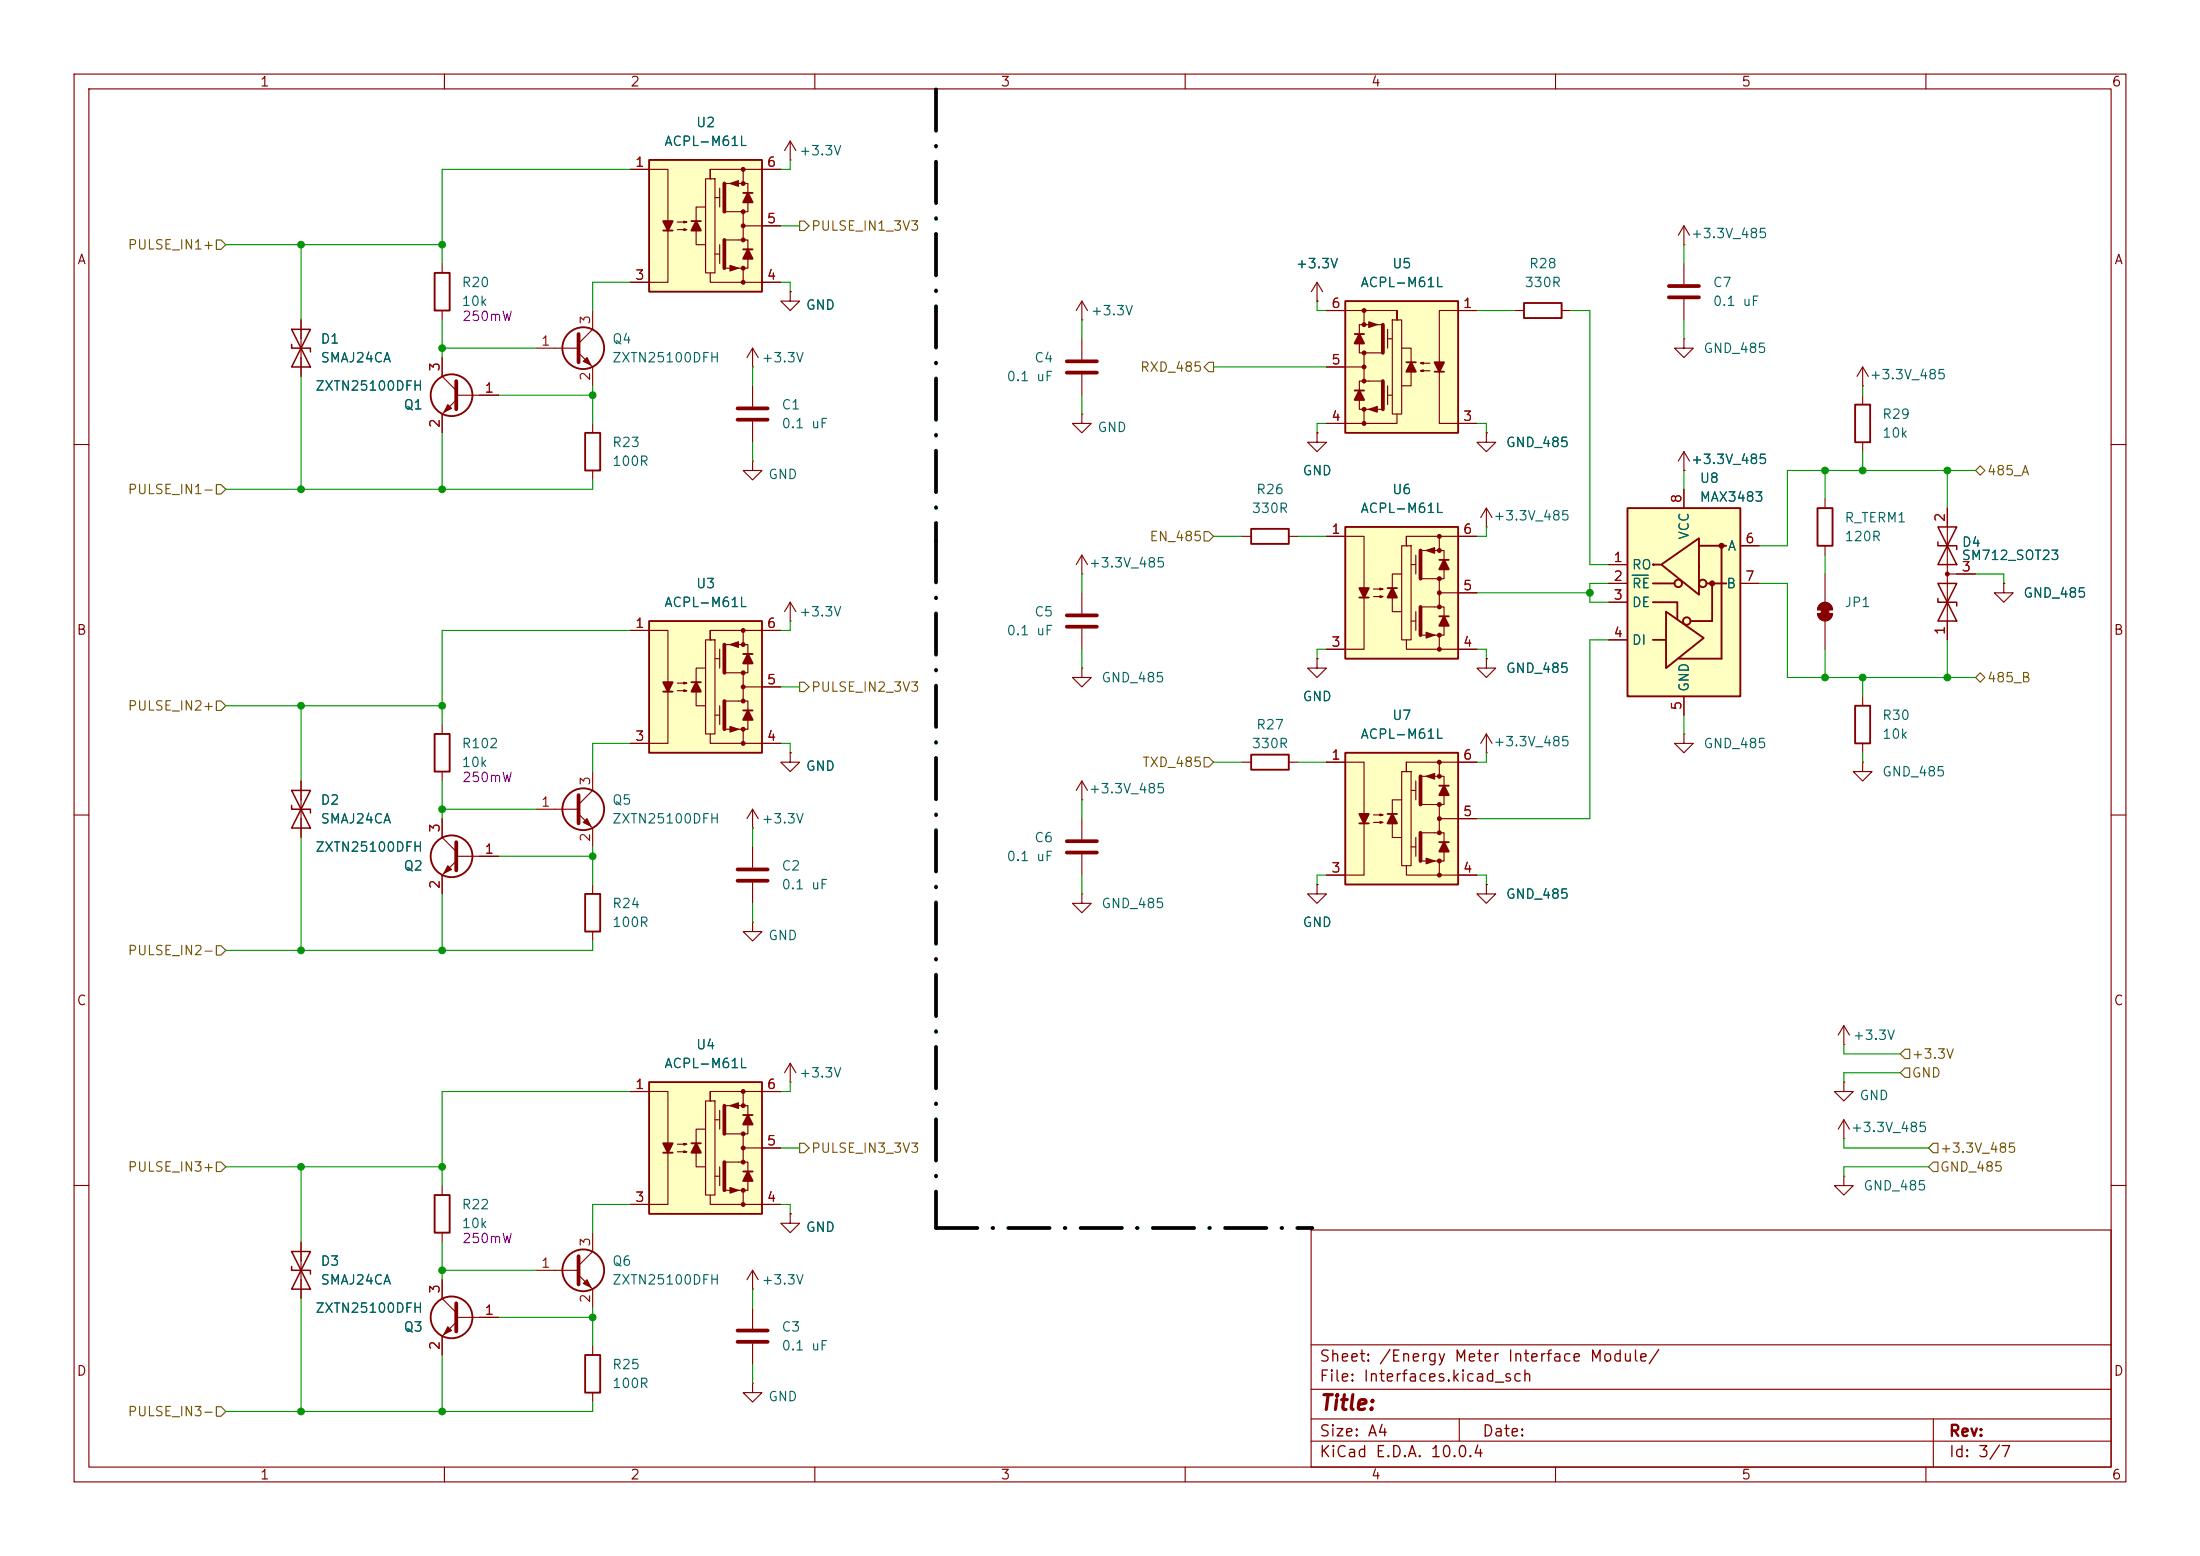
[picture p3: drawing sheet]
<svg xmlns="http://www.w3.org/2000/svg" width="297mm" height="210mm" viewBox="0 0 297 210" stroke-linecap="round" stroke-linejoin="round" font-family="sans-serif">
<g fill="none" stroke="#840000" stroke-width=".15">
<path d="M10 10h277v190h-277zM12 12h273v186h-273zM60 10v2M110 10v2M160 10v2M210 10v2M260 10v2M10 60h2M246.4 67.3v1.3M246.4 73.7v1.2M262.9 77.5h3.8M262.9 68.6v17.8"/>
<path d="M270.5 78.7v1.3h1.3l-1.3 1.3-1.3-1.3h1.3M270.5 78.7h.1M285 60h2M10 110h2M285 110h2M248.9 146.1v1.2h1.3l-1.3 1.3-1.3-1.3h1.3M248.9 146.1h.1M10 160h2M40.6 167.6v7.7M59.7 160v1.3M59.7 166.4v1.2M59.7 172.7v2.6l1.9 1.9"/>
<path d="M61.6 178.4l-1.9 1.9v2.6M61.6 177.8h5.7M101.6 174h.1M101.6 171.5l-.8 1.2M101.6 171.5l.8 1.2M101.6 171.5v2.5M177 166h108v32h-108zM285 160h2M60 198v2M80 181.6v1.3M80 188v1.2M101.6 186.7v1.3h1.3l-1.3 1.2-1.3-1.2h1.3"/>
<path d="M101.6 186.7h.1M110 198v2M160 198v2M177 194.5h108M177 191.5h108M177 187.5h108M177 181.5h108M197 191.5v3M210 198v2M260 198v2M261 191.5v6.5"/>
</g>
<g fill="none" stroke="#840000" stroke-width=".25">
<path d="M245.4 68.6h2v5.1h-2zM58.7 161.3h2v5.1h-2zM79 182.9h2v5.1h-2z"/>
<circle cx="61" cy="177.8" r="2.82"/>
</g>
<path d="M261.6 78.7h2.6l-2.6 5.1h2.6zM261.6 71.1l2.6 5.1h-2.6l2.6-5.1zM261.6 73.2v.5h2.6v.5M261.6 80.8v.5h2.6v.5M39.4 170.9v.6h2.5v.5M39.4 168.9h2.5l-1.3 2.6zM40.6 171.5l1.3 2.5h-2.5z" fill="none" stroke="#840000" stroke-width=".2"/>
<path d="M61.6 175.9v3.8" fill="none" stroke="#840000" stroke-width=".51"/>
<g fill="#840000" stroke="#840000" stroke-width=".15">
<path d="M60.5 179.1l.5 .5-1.1 .5z"/>
<circle cx="262.9" cy="77.5" r=".25"/>
</g>
<path d="M219.7 68.6h15.2v25.4h-15.2z" fill="#ffffc2"/>
<g fill="none" stroke="#840000" stroke-width=".25">
<path d="M219.7 68.6h15.2v25.4h-15.2zM223.1 78.7h3M223.3 76.2h-.2h1.1M224.3 76.2l5.1-3.6v7.7zM229.4 73.7h3.6M230.4 78.7h2.6M231.1 78.7v5.1h-2.9M232.4 73.7v15.2h-5.7M223.1 81.3h3.3v2.3M223.1 86.4h1.7M224.9 82.6l5.1 3.5-5.1 4.1zM250.4 95.3h2.1v5h-2.1z"/>
<circle cx="226.6" cy="78.7" r=".51"/>
<circle cx="229.9" cy="78.7" r=".51"/>
<circle cx="227.7" cy="83.8" r=".51"/>
</g>
<g fill="#840000" stroke="#840000" stroke-width=".25">
<circle cx="231.1" cy="78.7" r=".28"/>
<circle cx="232.4" cy="73.7" r=".28"/>
</g>
<g fill="none" stroke="#840000" stroke-width=".15">
<path d="M217.2 76.2h2.5M217.2 78.7h2.5M227.3 66v2.6M234.9 78.7h2.6M234.9 73.7h2.6M217.2 81.3h2.5M217.2 86.4h2.5M227.3 99.1v1.2h1.3l-1.3 1.3-1.2-1.3h1.2M227.3 99.1h.1M227.3 94v2.5M251.5 94v1.3M251.5 102.9v1.2h1.2l-1.2 1.3-1.3-1.3h1.3"/>
<path d="M251.5 102.9h.1M251.5 100.3v1.3M248.9 138.4v2.6M248.9 138.4l-.7 1.3M248.9 138.4l.8 1.3M248.9 153.7h.1M248.9 158.8v1.2h1.3l-1.3 1.3-1.3-1.3h1.3M248.9 158.8h.1M248.9 141h.1M248.9 151.1l-.7 1.3M248.9 151.1l.8 1.3M248.9 151.1v2.6"/>
<path d="M101.6 176.5v2.8M101.6 181.4v2.8"/>
</g>
<path d="M220.3 77.6h2.2" fill="none" stroke="#006464" stroke-width=".15"/>
<path d="M99.6 179.6h4M99.6 181.1h4" fill="none" stroke="#840000" stroke-width=".51"/>
<path d="M181.6 71.1h15.2v17.8h-15.2z" fill="#ffffc2"/>
<path d="M250.4 54.6h2.1v5.1h-2.1zM181.6 71.1h15.2v17.8h-15.2zM187.3 79.4h1.3M194.3 75.6h1.3M183.5 80.6h1.3M194.3 83.2h1.3" fill="none" stroke="#840000" stroke-width=".25"/>
<g fill="none" stroke="#840000" stroke-width=".15">
<path d="M251.5 52.1h.1M251.5 49.5l-.8 1.3M251.5 49.5l.7 1.3M251.5 49.5v2.6M251.5 53.3v1.3M251.5 59.7v1.3M179.1 72.4h5v15.2h-5M185.4 79.5h1.3l-.4 .1v-.2l.4 .1M189.2 77.5h-1.2v1.9M189.2 73.7h1.3v12.7h-1.3zM189.9 72.4v1.3zM189.9 73.7h.1"/>
<path d="M189.9 72.4h9.5M190.5 76.2h.6M191.1 74.9v2.6M191.8 74.3h3.1v1.3M194.3 72.4v1.9M194.3 78.1v3.8M194.9 76.8v1.3h-3.1M177.8 88.9v1.3h1.3l-1.3 1.2-1.3-1.2h1.3M177.8 88.9h.1M185.4 80.5h1.3l-.4 .1v-.2l.4 .1M188 80.6v2h1.2M189.9 86.4v1.2h9.5"/>
<path d="M190.5 83.8h.6M191.1 82.6v2.5M191.8 81.9h3.1v1.3M194.3 85.7v1.9M194.3 80h5.1M194.9 84.5v1.2h-3.1"/>
</g>
<g fill="#840000" stroke="#840000" stroke-width=".25">
<path d="M183.5 79.4h1.3l-.7 1.2z"/>
<path d="M188 79.4l.6 1.2h-1.3z"/>
<path d="M194.9 75.6l.7 1.2h-1.3z"/>
<path d="M194.9 83.2l.7 1.3h-1.3z"/>
</g>
<path d="M191.8 74.3v3.8M191.8 81.9v3.8" fill="none" stroke="#840000" stroke-width=".51"/>
<g fill="#840000" stroke="#840000" stroke-width=".15">
<path d="M192.5 74.3l1.2-.4v.8z"/>
<path d="M192.5 85.3l1.2 .4-1.2 .4z"/>
<circle cx="194.3" cy="72.4" r=".25"/>
<circle cx="194.3" cy="74.3" r=".25"/>
<circle cx="194.3" cy="78.1" r=".25"/>
<circle cx="194.3" cy="80" r=".25"/>
<circle cx="194.3" cy="81.9" r=".25"/>
<circle cx="194.3" cy="85.7" r=".25"/>
<circle cx="194.3" cy="87.6" r=".25"/>
</g>
<path d="M181.6 101.6h15.2v17.8h-15.2z" fill="#ffffc2"/>
<path d="M181.6 101.6h15.2v17.8h-15.2zM183.5 111.1h1.3M187.3 109.9h1.3M194.3 106h1.3M194.3 113.7h1.3" fill="none" stroke="#840000" stroke-width=".25"/>
<g fill="none" stroke="#840000" stroke-width=".15">
<path d="M177.8 58.4v1.3h1.3l-1.3 1.3-1.3-1.3h1.3M177.8 58.4h.1M179.1 102.9h5v15.2h-5M185.4 110h1.3l-.4 .1v-.2l.4 .1M185.4 111h1.3l-.4 .1v-.2l.4 .1M188 111.1v1.9h1.2M189.2 108h-1.2v1.9M189.2 104.1h1.3v12.7h-1.3zM189.9 102.9v1.2zM189.9 104.1h.1M189.9 116.8v1.3h9.5M189.9 102.9h9.5"/>
<path d="M190.5 106.7h.6M190.5 114.3h.6M191.1 105.4v2.6M191.1 113v2.6M191.8 104.8h3.1v1.2M191.8 112.4h3.1v1.3M194.3 102.9v1.9M194.3 108.6v3.8M194.3 116.2v1.9M194.3 110.5h5.1M194.9 107.3v1.3h-3.1M194.9 114.9v1.3h-3.1"/>
</g>
<g fill="#840000" stroke="#840000" stroke-width=".25">
<path d="M183.5 109.9h1.3l-.7 1.2z"/>
<path d="M188 109.9l.6 1.2h-1.3z"/>
<path d="M194.9 106l.7 1.3h-1.3z"/>
<path d="M194.9 113.7l.7 1.2h-1.3z"/>
</g>
<path d="M191.8 104.8v3.8M191.8 112.4v3.8" fill="none" stroke="#840000" stroke-width=".51"/>
<g fill="#840000" stroke="#840000" stroke-width=".15">
<path d="M192.5 104.8l1.2-.4v.8z"/>
<path d="M192.5 115.8l1.2 .4-1.2 .4z"/>
<circle cx="194.3" cy="102.9" r=".25"/>
<circle cx="194.3" cy="104.8" r=".25"/>
<circle cx="194.3" cy="108.6" r=".25"/>
<circle cx="194.3" cy="110.5" r=".25"/>
<circle cx="194.3" cy="112.4" r=".25"/>
<circle cx="194.3" cy="116.2" r=".25"/>
<circle cx="194.3" cy="118.1" r=".25"/>
</g>
<path d="M181.6 40.6h15.2v17.8h-15.2z" fill="#ffffc2"/>
<path d="M181.6 40.6h15.2v17.8h-15.2zM182.9 45.1h1.2M182.9 52.7h1.2M189.9 48.9h1.2M193.7 50.2h1.2M205.7 40.9h5.1v2h-5.1z" fill="none" stroke="#840000" stroke-width=".25"/>
<g fill="none" stroke="#840000" stroke-width=".15">
<path d="M179.1 49.5h5M179.1 41.9h9.5M183.5 46.4v1.2h3.2M183.5 54v1.2h3.2M184.1 41.9v1.9M184.1 47.6v3.8M184.1 55.2v2M186.7 43.8h-3.2v1.3M186.7 51.4h-3.2v1.3M187.3 45.7h.7M187.3 53.3h.7M187.3 44.5v2.5"/>
<path d="M187.3 52.1v2.5M188 43.2h1.2v12.7h-1.2zM188.6 41.9v1.3zM188.6 43.2h.1M188.6 55.9v1.3h-9.5M189.2 47h1.3v1.9M190.5 50.2v1.9h-1.3M191.8 49l.4-.1v.2l-.4-.1h1.2M191.8 50l.4-.1v.3l-.4-.2h1.2M199.4 41.9h-5.1v15.3h5.1M200.7 58.4v1.3h1.2l-1.2 1.3-1.3-1.3h1.3M200.7 58.4h.1"/>
<path d="M204.5 41.9h1.2M210.8 41.9h1.3M146 108h.1M146 105.4l-.7 1.3M146 105.4l.8 1.3M146 105.4v2.6"/>
</g>
<g fill="#840000" stroke="#840000" stroke-width=".25">
<path d="M193.7 48.9h1.2l-.6 1.3z"/>
<path d="M190.5 48.9l.6 1.3h-1.2z"/>
<path d="M183.5 45.1l.6 1.3h-1.2z"/>
<path d="M183.5 52.7l.6 1.3h-1.2z"/>
</g>
<path d="M186.7 43.8v3.8M186.7 51.4v3.8" fill="none" stroke="#840000" stroke-width=".51"/>
<g fill="#840000" stroke="#840000" stroke-width=".15">
<path d="M184.8 43.4l1.1 .4-1.1 .4z"/>
<path d="M184.8 55.2l1.1-.3v.7z"/>
<circle cx="184.1" cy="41.9" r=".25"/>
<circle cx="184.1" cy="43.8" r=".25"/>
<circle cx="184.1" cy="47.6" r=".25"/>
<circle cx="184.1" cy="49.5" r=".25"/>
<circle cx="184.1" cy="51.4" r=".25"/>
<circle cx="184.1" cy="55.2" r=".25"/>
<circle cx="184.1" cy="57.1" r=".25"/>
</g>
<path d="M87.6 21.6h15.3v17.8h-15.3z" fill="#ffffc2"/>
<g fill="none" stroke="#840000" stroke-width=".25">
<path d="M58.7 36.8h2v5.1h-2zM87.6 21.6h15.3v17.8h-15.3zM89.5 31.1h1.3M93.3 29.8h1.3M100.3 26h1.3M100.3 33.7h1.3M79 58.4h2v5.1h-2zM168.9 71.4h5.1v2h-5.1zM58.7 99.1h2v5h-2zM168.9 101.9h5.1v2h-5.1z"/>
<circle cx="61" cy="53.3" r="2.82"/>
<circle cx="78.7" cy="47" r="2.82"/>
<circle cx="78.7" cy="171.4" r="2.82"/>
</g>
<g fill="none" stroke="#840000" stroke-width=".15">
<path d="M106.7 19.1l-.8 1.2M106.7 19.1l.7 1.2M106.7 19.1v2.5M59.7 35.6v1.2M85.1 22.9h5.1v15.2h-5.1M91.4 30h1.3l-.4 .1v-.3l.4 .2M91.4 31h1.3l-.4 .1v-.2l.4 .1M94 31.1v1.9h1.2M95.2 27.9h-1.2v1.9M95.2 24.1h1.3v12.7h-1.3zM95.9 22.9v1.2zM95.9 24.1h.1"/>
<path d="M95.9 36.8v1.3h9.5M95.9 22.9h9.5M96.5 26.7h.7M96.5 34.3h.7M97.2 25.4v2.5M97.2 33v2.6M97.8 24.8h3.2v1.2M97.8 32.4h3.2v1.3M100.3 22.9v1.9M100.3 28.6v3.8M100.3 36.2v1.9M100.3 30.5h5.1"/>
<path d="M101 27.3v1.3h-3.2M101 34.9v1.3h-3.2M106.7 39.4v1.2h1.2l-1.2 1.3-1.3-1.3h1.3M106.7 39.4h.1M106.7 21.6h.1M40.6 43.2v7.6M59.7 48.3v2.5l1.9 1.9M59.7 41.9v1.3M61.6 53.3h5.7M61.6 54l-1.9 1.9v2.5M72.4 47h5.7M78.1 47.6l1.9 1.9v2.6"/>
<path d="M80 41.9v2.6l-1.9 1.9M80 57.2v1.2M101.6 49.5h.1M101.6 47l-.8 1.3M101.6 47l.8 1.3M101.6 47v2.5M101.6 52.1v2.8M101.6 56.9v2.8M146 55.9v1.3h1.3l-1.3 1.2-1.2-1.2h1.2M146 55.9h.1M146 43.2h.1M146 40.6v2.6"/>
<path d="M146 45.7v2.8M146 50.5v2.8M146 40.6l-.7 1.3M146 40.6l.8 1.3M80 63.5v1.3M101.6 62.2v1.3h1.3l-1.3 1.3-1.3-1.3h1.3M101.6 62.2h.1M146 77.5h.1M146 74.9v2.6M146 74.9l-.7 1.3M146 74.9l.8 1.3M167.6 72.4h1.3"/>
<path d="M174 72.4h1.3M246.4 77.5v3.8M59.7 97.8v1.3M146 90.2v1.2h1.3l-1.3 1.3-1.2-1.3h1.2M146 90.2h.1M146 80v2.8M146 84.8v2.8M245.4 82.8h2M245.4 82.3h2M246.4 83.8v3.8M59.7 104.1v1.3M146 110.5v2.8"/>
<path d="M146 115.3v2.8M167.6 102.9h1.3M174 102.9h1.3M177.8 119.4v1.3h1.3l-1.3 1.2-1.3-1.2h1.3M177.8 119.4h.1M146 120.7v1.2h1.3l-1.3 1.3-1.2-1.3h1.2M146 120.7h.1M72.4 171.5h5.7M78.1 172.1l1.9 1.9v2.5M80 166.4v2.5l-1.9 1.9"/>
</g>
<g fill="#840000" stroke="#840000" stroke-width=".25">
<path d="M89.5 29.8h1.3l-.6 1.3z"/>
<path d="M94 29.8l.6 1.3h-1.3z"/>
<path d="M101 26l.6 1.3h-1.3z"/>
<path d="M101 33.7l.6 1.2h-1.3z"/>
</g>
<g fill="none" stroke="#840000" stroke-width=".51">
<path d="M97.8 24.8v3.8M97.8 32.4v3.8M61.6 51.4v3.8M78.1 45.1v3.8M99.6 55.1h4M99.6 56.6h4M144 48.8h4.1M144 50.3h4.1M144 83.1h4.1M144 84.6h4.1M144 113.5h4.1M144 115.1h4.1"/>
<path d="M78.1 169.5v3.9"/>
</g>
<g fill="#840000" stroke="#840000" stroke-width=".15">
<path d="M98.6 24.8l1.1-.4v.7z"/>
<path d="M98.6 35.8l1.1 .4-1.1 .4z"/>
<path d="M78.7 48.8l.5-.5 .6 1z"/>
<path d="M60.5 54.6l.5 .5-1.1 .5z"/>
<path d="M245.9 82h1v1.1h-1z"/>
<path d="M245.4 82.8h2a1.02 1.02 0 0 1-1 1 1.02 1.02 0 0 1-1-1z"/>
<path d="M245.7 81.6a1.02 1.02 0 0 1 1.1-.2 1.02 1.02 0 0 1 .6 .9h-2l.1-.4z"/>
<path d="M78.7 173.2l.5-.5 .6 1z"/>
<circle cx="100.3" cy="22.9" r=".25"/>
<circle cx="100.3" cy="24.8" r=".25"/>
<circle cx="100.3" cy="28.6" r=".25"/>
<circle cx="100.3" cy="30.5" r=".25"/>
<circle cx="100.3" cy="32.4" r=".25"/>
<circle cx="100.3" cy="36.2" r=".25"/>
<circle cx="100.3" cy="38.1" r=".25"/>
</g>
<path d="M39.4 46.5v.5h2.5v.5M39.4 44.5h2.5l-1.3 2.5zM40.6 47l1.3 2.5h-2.5z" fill="none" stroke="#840000" stroke-width=".2"/>
<path d="M87.6 146.1h15.3v17.7h-15.3z" fill="#ffffc2"/>
<g fill="none" stroke="#840000" stroke-width=".25">
<path d="M79 120.7h2v5h-2zM87.6 146.1h15.3v17.7h-15.3zM89.5 155.6h1.3M93.3 154.3h1.3M100.3 150.5h1.3M100.3 158.1h1.3"/>
<circle cx="61" cy="115.6" r="2.82"/>
<circle cx="78.7" cy="109.2" r="2.82"/>
</g>
<g fill="none" stroke="#840000" stroke-width=".15">
<path d="M177.8 38.1l-.8 1.3M177.8 38.1l.8 1.3M177.8 38.1v2.5M227.3 33h.1M227.3 30.5l-.7 1.3M227.3 30.5l.8 1.3M227.3 30.5v2.5M227.3 35.6v2.8M177.8 40.6h.1M227.3 45.7v1.3h1.3l-1.3 1.3-1.2-1.3h1.2M227.3 45.7h.1M227.3 40.4v2.8"/>
<path d="M200.7 71.1h.1M200.7 68.6l-.8 1.3M200.7 68.6l.7 1.3M200.7 68.6v2.5M227.3 63.5h.1M227.3 61v2.5M227.3 61l-.7 1.2M227.3 61l.8 1.2M106.7 83.8h.1M106.7 81.3v2.5M106.7 81.3l-.8 1.3M106.7 81.3l.7 1.3"/>
<path d="M200.7 88.9v1.3h1.2l-1.2 1.2-1.3-1.2h1.3M200.7 88.9h.1M40.6 105.4v7.6M59.7 110.5v2.5l1.9 1.9M61.6 115.6h5.7M61.6 116.2l-1.9 1.9v2.6M72.4 109.2h5.7M78.1 109.9l1.9 1.9v2.5M80 104.1v2.6l-1.9 1.9M80 119.4v1.3M101.6 111.8h.1M101.6 109.2v2.6"/>
<path d="M101.6 114.3v2.8M101.6 119.1v2.8M101.6 109.2l-.8 1.3M101.6 109.2l.8 1.3M200.7 119.4v1.3h1.2l-1.2 1.2-1.3-1.2h1.3M200.7 119.4h.1M80 125.7v1.3M101.6 124.5v1.2h1.3l-1.3 1.3-1.3-1.3h1.3M101.6 124.5h.1M85.1 147.3h5.1v15.3h-5.1M91.4 154.4h1.3l-.4 .2v-.3l.4 .1M91.4 155.4h1.3l-.4 .2v-.3l.4 .1"/>
<path d="M94 155.6v1.9h1.2M95.2 152.4h-1.2v1.9M95.2 148.6h1.3v12.7h-1.3zM95.9 147.3v1.3zM95.9 148.6h.1M95.9 147.3h9.5M96.5 151.1h.7M96.5 158.8h.7M97.2 149.9v2.5M97.2 157.5v2.5M97.8 149.2h3.2v1.3M97.8 156.8h3.2v1.3"/>
<path d="M100.3 147.3v1.9M100.3 153v3.8M100.3 154.9h5.1M101 151.8v1.2h-3.2M101 159.4v1.3h-3.2M106.7 146.1h.1M106.7 143.5l-.8 1.3M106.7 143.5l.7 1.3M106.7 143.5v2.6M95.9 161.3v1.3h9.5M100.3 160.7v1.9M106.7 163.8v1.3h1.2l-1.2 1.3-1.3-1.3h1.3"/>
<path d="M106.7 163.8h.1"/>
</g>
<g fill="#840000" stroke="#840000" stroke-width=".25">
<path d="M89.5 154.3h1.3l-.6 1.3z"/>
<path d="M94 154.3l.6 1.3h-1.3z"/>
<path d="M101 150.5l.6 1.3h-1.3z"/>
<path d="M101 158.1l.6 1.3h-1.3z"/>
</g>
<path d="M225.3 38.6h4.1M225.3 40.1h4.1M61.6 113.7v3.8M78.1 107.3v3.8M99.6 117.3h4M99.6 118.9h4M97.8 149.2v3.8M97.8 156.8v3.9" fill="none" stroke="#840000" stroke-width=".51"/>
<g fill="#840000" stroke="#840000" stroke-width=".15">
<path d="M98.6 149.2l1.1-.4v.8z"/>
<path d="M98.6 160.3l1.1 .4-1.1 .3z"/>
<path d="M78.7 111l.5-.5 .6 1z"/>
<path d="M60.5 116.8l.5 .5-1.1 .6z"/>
<circle cx="100.3" cy="147.3" r=".25"/>
<circle cx="100.3" cy="149.2" r=".25"/>
<circle cx="100.3" cy="153" r=".25"/>
<circle cx="100.3" cy="154.9" r=".25"/>
<circle cx="100.3" cy="156.8" r=".25"/>
<circle cx="100.3" cy="160.7" r=".25"/>
<circle cx="100.3" cy="162.6" r=".25"/>
</g>
<path d="M39.4 108.7v.5h2.5v.5M39.4 106.7h2.5l-1.3 2.5zM40.6 109.2l1.3 2.6h-2.5z" fill="none" stroke="#840000" stroke-width=".2"/>
<path d="M87.6 83.8h15.3v17.8h-15.3z" fill="#ffffc2"/>
<path d="M87.6 83.8h15.3v17.8h-15.3zM89.5 93.3h1.3M93.3 92.1h1.3M100.3 88.3h1.3M100.3 95.9h1.3" fill="none" stroke="#840000" stroke-width=".25"/>
<g fill="none" stroke="#840000" stroke-width=".15">
<path d="M85.1 22.9h2.5M85.1 38.1h2.5M102.9 22.9h2.5M102.9 38.1h2.5M102.9 30.5h2.5M106.7 39.4h.1M40.6 43.2v2.5M40.6 48.3v2.5M59.7 48.3v2.5M59.7 55.9v2.5M64.8 53.3h2.5M177.8 40.6h.1"/>
<path d="M177.8 58.4h.1M179.1 41.9h2.5M179.1 57.2h2.5M179.1 49.5h2.5M196.8 41.9h2.6M196.8 57.2h2.6M200.7 58.4h.1M179.1 72.4h2.5M196.8 72.4h2.6M217.2 76.2h2.5M217.2 78.7h2.5M227.3 63.5h.1"/>
<path d="M227.3 66v2.6M234.9 78.7h2.6M234.9 73.7h2.6M262.9 68.6v2.5M264.2 77.5h2.5M270.5 78.7h.1M85.1 85.1h5.1v15.2h-5.1M91.4 92.2h1.3l-.4 .1v-.2l.4 .1M91.4 93.2h1.3l-.4 .1v-.2l.4 .1M94 93.3v2h1.2M95.2 90.2h-1.2v1.9M95.2 86.4h1.3v12.7h-1.3z"/>
<path d="M95.9 85.1v1.3zM95.9 86.4h.1M95.9 99.1v1.2h9.5M95.9 85.1h9.5M96.5 88.9h.7M96.5 96.5h.7M97.2 87.6v2.6M97.2 95.3v2.5M97.8 87h3.2v1.3M97.8 94.6h3.2v1.3M100.3 85.1v1.9M100.3 90.8v3.8"/>
<path d="M100.3 98.4v1.9M100.3 92.7h5.1M101 89.5v1.3h-3.2M101 97.2v1.2h-3.2M177.8 88.9h.1M179.1 87.6h2.5M196.8 87.6h2.6M196.8 80h2.6M200.7 88.9h.1M200.7 99.1l-.8 1.2M200.7 99.1l.7 1.2M200.7 99.1v2.5"/>
<path d="M217.2 81.3h2.5M217.2 86.4h2.5M227.3 94v2.5M262.9 83.8v2.6M40.6 105.4v2.6M40.6 110.5v2.5M59.7 110.5v2.5M59.7 118.1v2.6M64.8 115.6h2.5M106.7 101.6v1.3h1.2l-1.2 1.2-1.3-1.2h1.3M106.7 101.6h.1M177.8 119.4h.1"/>
<path d="M179.1 102.9h2.5M179.1 118.1h2.5M196.8 102.9h2.6M196.8 118.1h2.6M196.8 110.5h2.6M200.7 101.6h.1M200.7 119.4h.1M85.1 147.3h2.5M102.9 147.3h2.5M102.9 154.9h2.5M40.6 167.6v2.6M40.6 172.7v2.6"/>
<path d="M59.7 172.7v2.6M64.8 177.8h2.5M85.1 162.6h2.5M102.9 162.6h2.5M106.7 163.8h.1M59.7 180.3v2.6"/>
</g>
<g fill="#840000" stroke="#840000" stroke-width=".25">
<path d="M89.5 92.1h1.3l-.6 1.2z"/>
<path d="M94 92.1l.6 1.2h-1.3z"/>
<path d="M101 88.3l.6 1.2h-1.3z"/>
<path d="M101 95.9l.6 1.3h-1.3z"/>
</g>
<path d="M97.8 87v3.8M97.8 94.6v3.8" fill="none" stroke="#840000" stroke-width=".51"/>
<g fill="#840000" stroke="#840000" stroke-width=".15">
<path d="M98.6 87l1.1-.4v.8z"/>
<path d="M98.6 98l1.1 .4-1.1 .4z"/>
<circle cx="100.3" cy="85.1" r=".25"/>
<circle cx="100.3" cy="87" r=".25"/>
<circle cx="100.3" cy="90.8" r=".25"/>
<circle cx="100.3" cy="92.7" r=".25"/>
<circle cx="100.3" cy="94.6" r=".25"/>
<circle cx="100.3" cy="98.4" r=".25"/>
<circle cx="100.3" cy="100.3" r=".25"/>
</g>
<g fill="none" stroke="#725600" stroke-width=".15">
<path d="M29.2 32.4h.6l.7 .6-.7 .7h-.6zM107.9 29.8h.7l.6 .7-.6 .6h-.7zM163.2 48.9h.6v1.3h-.6l-.6-.7zM29.2 65.4h.6l.7 .6-.7 .7h-.6zM162.6 71.8h.6l.6 .6-.6 .6h-.6zM266.7 63.5l.6-.6 .7 .6-.7 .6zM29.2 94.6h.6l.7 .7-.7 .6h-.6zM107.9 92.1h.7l.6 .6-.6 .6h-.7zM267.3 90.8l.7 .6-.7 .7-.6-.7zM162.6 102.2h.6l.6 .7-.6 .6h-.6zM29.2 127.6h.6l.7 .7-.7 .6h-.6zM29.2 156.8h.6l.7 .7-.7 .6h-.6z"/>
<path d="M107.9 154.3h.7l.6 .6-.6 .7h-.7zM257.2 144.1h.6v1.3h-.6l-.7-.6zM257.2 141.6h.6v1.3h-.6l-.7-.7zM261 156.8h.6v1.3h-.6l-.7-.6zM261 154.3h.6v1.3h-.6l-.7-.7zM29.2 189.9h.6l.7 .6-.7 .6h-.6z"/>
</g>
<path d="M126.4 12.1v60.9M126.4 73v92.7M126.4 165.7h50.8" fill="none" stroke="#000" stroke-width=".51" stroke-dasharray="5.6 2 .1 2"/>
<g fill="none" stroke="#009600" stroke-width=".15">
<path d="M30.5 33h29.2M40.6 33v10.2M85.1 38.1h-5.1v3.8M85.1 22.9h-25.4v12.7M105.4 38.1h1.3v1.3M105.4 30.5h2.5M106.7 21.6v1.3h-1.3M227.3 33v2.6M40.6 50.8v15.2M59.7 43.2v5.1M59.7 58.4v7.6M59.7 47h12.7"/>
<path d="M67.3 53.3h12.7M80 52.1v5.1M101.6 49.5v2.6M101.6 59.7v2.5M146 43.2v2.5M146 53.3v2.6M163.8 49.5h15.3M177.8 40.6v1.3h1.3M179.1 57.2h-1.3v1.2M199.4 57.2h1.3v1.2M199.4 41.9h5.1M212.1 41.9h2.5v34.3h2.6"/>
<path d="M227.3 43.2v2.5M251.5 52.1v1.2M80 64.8v1.2h-49.5M146 77.5v2.5M163.8 72.4h3.8M175.3 72.4h3.8M200.7 71.1v1.3h-1.3M217.2 78.7h-2.6v2.6h2.6M227.3 63.5v2.5M237.5 78.7h3.8v12.7h25.4M246.4 63.5v3.8M246.4 74.9v2.6"/>
<path d="M251.5 61v2.5M262.9 63.5v5.1M266.7 63.5h-25.4v10.2h-3.8M266.7 77.5h3.8v1.2M30.5 95.3h29.2M40.6 95.3v10.1M85.1 85.1h-25.4v12.7M105.4 92.7h2.5M106.7 83.8v1.3h-1.3M146 87.6v2.6M179.1 87.6h-1.3v1.3M199.4 80h15.2"/>
<path d="M199.4 87.6h1.3v1.3M217.2 86.4h-2.6v24.1h-15.2M227.3 96.5v2.6M246.4 87.6v3.8M251.5 91.4v2.6M262.9 86.4v5M40.6 113v15.3M59.7 105.4v5.1M59.7 109.2h12.7M67.3 115.6h12.7M80 114.3v5.1M85.1 100.3h-5.1v3.8"/>
<path d="M101.6 111.8v2.5M105.4 100.3h1.3v1.3M146 108v2.5M146 118.1v2.6M163.8 102.9h3.8M175.3 102.9h3.8M179.1 118.1h-1.3v1.3M199.4 118.1h1.3v1.3M200.7 101.6v1.3h-1.3M251.5 101.6v1.3M59.7 120.7v7.6M80 127v1.3h-49.5"/>
<path d="M101.6 121.9v2.6M30.5 157.5h29.2M40.6 157.5v10.1M85.1 147.3h-25.4v12.7M105.4 154.9h2.5M106.7 146.1v1.2h-1.3M248.9 153.7v1.2h11.4M248.9 141v1.2h7.6M256.5 144.8h-7.6v1.3M260.3 157.5h-11.4v1.3M40.6 175.3v15.2M59.7 167.6v5.1"/>
<path d="M59.7 171.5h12.7M67.3 177.8h12.7M80 176.5v5.1M85.1 162.6h-5.1v3.8M101.6 174v2.5M105.4 162.6h1.3v1.2M59.7 182.9v7.6M80 189.2v1.3h-49.5M101.6 184.2v2.5"/>
</g>
<path d="M220.3 77.6h2.2" fill="none" stroke="#006464" stroke-width=".15"/>
<g fill="#009600" stroke="#009600" stroke-width=".14">
<circle cx="59.7" cy="109.2" r=".46"/>
<circle cx="59.7" cy="128.3" r=".46"/>
<circle cx="59.7" cy="95.3" r=".46"/>
<circle cx="80" cy="115.6" r=".46"/>
<circle cx="214.6" cy="80" r=".46"/>
<circle cx="251.5" cy="91.4" r=".46"/>
<circle cx="262.9" cy="91.4" r=".46"/>
<circle cx="262.9" cy="63.5" r=".46"/>
<circle cx="246.4" cy="63.5" r=".46"/>
<circle cx="251.5" cy="63.5" r=".46"/>
<circle cx="246.4" cy="91.4" r=".46"/>
<circle cx="40.6" cy="128.3" r=".46"/>
<circle cx="40.6" cy="157.5" r=".46"/>
<circle cx="59.7" cy="157.5" r=".46"/>
<circle cx="59.7" cy="171.5" r=".46"/>
<circle cx="59.7" cy="190.5" r=".46"/>
<circle cx="40.6" cy="190.5" r=".46"/>
<circle cx="80" cy="177.8" r=".46"/>
<circle cx="59.7" cy="66" r=".46"/>
<circle cx="40.6" cy="66" r=".46"/>
<circle cx="40.6" cy="33" r=".46"/>
<circle cx="40.6" cy="95.3" r=".46"/>
<circle cx="59.7" cy="47" r=".46"/>
<circle cx="59.7" cy="33" r=".46"/>
<circle cx="80" cy="53.3" r=".46"/>
</g>
<text font-size="2" fill="#840000" x="178" y="190.8">Title:</text>
<g font-size="1.5" fill="#840000">
<text x="178" y="184.2">Sheet: /Energy Meter Interface Module/</text>
<text x="178" y="186.9">File: Interfaces.kicad_sch</text>
<text x="178" y="197.1">KiCad E.D.A. 10.0.4</text>
<text x="178" y="194.3">Size: A4</text>
<text x="200" y="194.3">Date:</text>
<text x="263" y="194.3">Rev:</text>
<text x="263" y="197.1">Id: 3/7</text>
</g>
<g font-size="1.3" fill="#840000">
<text x="35" y="12">1</text>
<text x="85" y="12">2</text>
<text x="135" y="12">3</text>
<text x="185" y="12">4</text>
<text x="235" y="12">5</text>
<text x="285" y="12">6</text>
<text x="10.3" y="36">A</text>
<text x="285.3" y="36">A</text>
<text x="10.3" y="86">B</text>
<text x="285.3" y="86">B</text>
<text x="10.3" y="136">C</text>
<text x="285.3" y="136">C</text>
<text x="10.3" y="186">D</text>
<text x="285.3" y="186">D</text>
<text x="35" y="200">1</text>
<text x="85" y="200">2</text>
<text x="135" y="200">3</text>
<text x="185" y="200">4</text>
<text x="235" y="200">5</text>
<text x="285" y="200">6</text>
</g>
<g font-size="1.3" fill="#006464">
<text x="93.9" y="17.5">U2</text>
<text x="89.6" y="20">ACPL-M61L</text>
<text x="107.8" y="21.3">+3.3V</text>
<text x="228.2" y="32.5">+3.3V_485</text>
<text x="62.2" y="41.6">10k</text>
<text x="62.2" y="39.1">R20</text>
<text x="174.9" y="36.5">+3.3V</text>
<text x="183.6" y="39.1">ACPL-M61L</text>
<text x="187.9" y="36.5">U5</text>
<text x="205.7" y="39.1">330R</text>
<text x="206.3" y="36.5">R28</text>
<text x="231.1" y="39.1">C7</text>
<text x="231.1" y="41.6">0.1 uF</text>
<text x="43.2" y="46.7">D1</text>
<text x="82.6" y="46.7">Q4</text>
<text x="108.7" y="42.1">GND</text>
<text x="147.2" y="42.9">+3.3V</text>
<text x="229.9" y="48">GND_485</text>
<text x="42.5" y="53">ZXTN25100DFH</text>
<text x="43.2" y="49.2">SMAJ24CA</text>
<text x="82.6" y="49.2">ZXTN25100DFH</text>
<text x="102.7" y="49.2">+3.3V</text>
<text x="135.8" y="51.8">0.1 uF</text>
<text x="139.5" y="49.2">C4</text>
<text x="252.3" y="51.5">+3.3V_485</text>
<text x="54.4" y="55.6">Q1</text>
<text x="105.4" y="55.6">C1</text>
<text x="105.4" y="58.1">0.1 uF</text>
<text x="148.1" y="58.6">GND</text>
<text x="254" y="59.4">10k</text>
<text x="254" y="56.9">R29</text>
<text x="82.6" y="63.2">100R</text>
<text x="82.6" y="60.7">R23</text>
<text x="103.6" y="65">GND</text>
<text x="175.8" y="64.5">GND</text>
<text x="203.2" y="60.7">GND_485</text>
<text x="228.2" y="62.9">+3.3V_485</text>
<text x="229.4" y="65.5">U8</text>
<text x="168.9" y="69.6">330R</text>
<text x="169.5" y="67">R26</text>
<text x="183.6" y="69.6">ACPL-M61L</text>
<text x="187.9" y="67">U6</text>
<text x="201.5" y="70.6">+3.3V_485</text>
<text x="229.4" y="68">MAX3483</text>
<text x="248.9" y="70.8">R_TERM1</text>
<text x="146.9" y="76.9">+3.3V_485</text>
<text x="220.2" y="77.2">RO</text>
<text x="228.3" y="72.9" transform="rotate(-90 228.3 72.9)">VCC</text>
<text x="233.2" y="74.6">A</text>
<text x="248.9" y="73.4">120R</text>
<text x="264.7" y="75.9">SM712_SOT23</text>
<text x="264.8" y="74.1">D4</text>
<text x="89.6" y="82.3">ACPL-M61L</text>
<text x="93.9" y="79.7">U3</text>
<text x="107.8" y="83.5">+3.3V</text>
<text x="139.5" y="83.5">C5</text>
<text x="220.2" y="79.7">RE</text>
<text x="220.2" y="82.3">DE</text>
<text x="233" y="79.7">B</text>
<text x="248.9" y="82.3">JP1</text>
<text x="273.1" y="81">GND_485</text>
<text x="135.8" y="86.1">0.1 uF</text>
<text x="220.2" y="87.3">DI</text>
<text x="148.6" y="92.4">GND_485</text>
<text x="175.8" y="95">GND</text>
<text x="203.2" y="91.1">GND_485</text>
<text x="228.3" y="93.5" transform="rotate(-90 228.3 93.5)">GND</text>
<text x="62.2" y="101.3">R102</text>
<text x="168.9" y="101.3">330R</text>
<text x="169.5" y="98.8">R27</text>
<text x="183.6" y="100">ACPL-M61L</text>
<text x="187.9" y="97.5">U7</text>
<text x="201.5" y="101">+3.3V_485</text>
<text x="229.9" y="101.3">GND_485</text>
<text x="254" y="100">10k</text>
<text x="254" y="97.5">R30</text>
<text x="62.2" y="103.8">10k</text>
<text x="108.7" y="104.3">GND</text>
<text x="146.9" y="107.4">+3.3V_485</text>
<text x="254" y="105.1">GND_485</text>
<text x="43.2" y="108.9">D2</text>
<text x="43.2" y="111.5">SMAJ24CA</text>
<text x="82.6" y="111.5">ZXTN25100DFH</text>
<text x="82.6" y="108.9">Q5</text>
<text x="102.7" y="111.5">+3.3V</text>
<text x="42.5" y="115.3">ZXTN25100DFH</text>
<text x="54.4" y="117.8">Q2</text>
<text x="105.4" y="117.8">C2</text>
<text x="135.8" y="116.5">0.1 uF</text>
<text x="139.5" y="114">C6</text>
<text x="82.6" y="125.4">100R</text>
<text x="82.6" y="122.9">R24</text>
<text x="105.4" y="120.4">0.1 uF</text>
<text x="148.6" y="122.9">GND_485</text>
<text x="175.8" y="125.4">GND</text>
<text x="203.2" y="121.6">GND_485</text>
<text x="103.6" y="127.2">GND</text>
<text x="93.9" y="141.9">U4</text>
<text x="250" y="140.7">+3.3V</text>
<text x="89.6" y="144.5">ACPL-M61L</text>
<text x="107.8" y="145.8">+3.3V</text>
<text x="250.9" y="148.8">GND</text>
<text x="249.8" y="153.1">+3.3V_485</text>
<text x="251.5" y="161">GND_485</text>
<text x="62.2" y="166.1">10k</text>
<text x="62.2" y="163.5">R22</text>
<text x="108.7" y="166.6">GND</text>
<text x="43.2" y="171.2">D3</text>
<text x="43.2" y="173.7">SMAJ24CA</text>
<text x="82.6" y="173.7">ZXTN25100DFH</text>
<text x="82.6" y="171.2">Q6</text>
<text x="102.7" y="173.7">+3.3V</text>
<text x="42.5" y="177.5">ZXTN25100DFH</text>
<text x="54.4" y="180">Q3</text>
<text x="82.6" y="185.1">R25</text>
<text x="105.4" y="180">C3</text>
<text x="105.4" y="182.6">0.1 uF</text>
<text x="82.6" y="187.7">100R</text>
<text x="103.6" y="189.4">GND</text>
</g>
<g font-size="1.3" fill="#a90000">
<text x="85.7" y="22.8">1</text>
<text x="103.4" y="22.8">6</text>
<text x="103.4" y="30.5">5</text>
<text x="85.7" y="38.1">3</text>
<text x="103.4" y="38.1">4</text>
<text x="179.6" y="41.9">6</text>
<text x="197.4" y="41.9">1</text>
<text x="73" y="47">1</text>
<text x="80" y="43.9" transform="rotate(-90 80 43.9)">3</text>
<text x="59.7" y="50.2" transform="rotate(-90 59.7 50.2)">3</text>
<text x="65.3" y="53.3">1</text>
<text x="80" y="51.5" transform="rotate(-90 80 51.5)">2</text>
<text x="179.6" y="49.5">5</text>
<text x="59.7" y="57.9" transform="rotate(-90 59.7 57.9)">2</text>
<text x="179.6" y="57.1">4</text>
<text x="197.4" y="57.1">3</text>
<text x="227.3" y="68" transform="rotate(-90 227.3 68)">8</text>
<text x="262.9" y="70.6" transform="rotate(-90 262.9 70.6)">2</text>
<text x="179.6" y="72.4">1</text>
<text x="197.4" y="72.4">6</text>
<text x="217.7" y="76.2">1</text>
<text x="235.5" y="73.6">6</text>
<text x="264.7" y="77.4">3</text>
<text x="197.4" y="80">5</text>
<text x="217.7" y="78.7">2</text>
<text x="217.7" y="81.3">3</text>
<text x="235.5" y="78.7">7</text>
<text x="85.7" y="85.1">1</text>
<text x="103.4" y="85.1">6</text>
<text x="179.6" y="87.6">3</text>
<text x="197.4" y="87.6">4</text>
<text x="217.7" y="86.3">4</text>
<text x="262.9" y="85.8" transform="rotate(-90 262.9 85.8)">1</text>
<text x="103.4" y="92.7">5</text>
<text x="227.3" y="96" transform="rotate(-90 227.3 96)">5</text>
<text x="85.7" y="100.3">3</text>
<text x="103.4" y="100.3">4</text>
<text x="80" y="106.1" transform="rotate(-90 80 106.1)">3</text>
<text x="179.6" y="102.8">1</text>
<text x="197.4" y="102.8">6</text>
<text x="59.7" y="112.5" transform="rotate(-90 59.7 112.5)">3</text>
<text x="73" y="109.2">1</text>
<text x="80" y="113.7" transform="rotate(-90 80 113.7)">2</text>
<text x="197.4" y="110.5">5</text>
<text x="65.3" y="115.5">1</text>
<text x="179.6" y="118.1">3</text>
<text x="197.4" y="118.1">4</text>
<text x="59.7" y="120.1" transform="rotate(-90 59.7 120.1)">2</text>
<text x="85.7" y="147.3">1</text>
<text x="103.4" y="147.3">6</text>
<text x="103.4" y="154.9">5</text>
<text x="85.7" y="162.5">3</text>
<text x="103.4" y="162.5">4</text>
<text x="73" y="171.4">1</text>
<text x="80" y="168.3" transform="rotate(-90 80 168.3)">3</text>
<text x="59.7" y="174.7" transform="rotate(-90 59.7 174.7)">3</text>
<text x="65.3" y="177.8">1</text>
<text x="80" y="176" transform="rotate(-90 80 176)">2</text>
<text x="59.7" y="182.3" transform="rotate(-90 59.7 182.3)">2</text>
</g>
<g font-size="1.3" fill="#725600">
<text x="17.1" y="34">PULSE_IN1+</text>
<text x="109.4" y="31.5">PULSE_IN1_3V3</text>
<text x="153.8" y="50.5">RXD_485</text>
<text x="268.2" y="64.5">485_A</text>
<text x="17.1" y="67">PULSE_IN1-</text>
<text x="155.1" y="73.4">EN_485</text>
<text x="109.4" y="93.7">PULSE_IN2_3V3</text>
<text x="268.2" y="92.4">485_B</text>
<text x="17.1" y="96.2">PULSE_IN2+</text>
<text x="154.1" y="103.8">TXD_485</text>
<text x="17.1" y="129.2">PULSE_IN2-</text>
<text x="258" y="143.2">+3.3V</text>
<text x="258" y="145.8">GND</text>
<text x="109.4" y="155.9">PULSE_IN3_3V3</text>
<text x="261.8" y="155.9">+3.3V_485</text>
<text x="17.1" y="158.5">PULSE_IN3+</text>
<text x="261.8" y="158.5">GND_485</text>
<text x="17.1" y="191.5">PULSE_IN3-</text>
</g>
<g font-size="1.3" fill="#840084">
<text x="62.3" y="43.6">250mW</text>
<text x="62.3" y="105.9">250mW</text>
<text x="62.3" y="168.1">250mW</text>
</g>
</svg>
